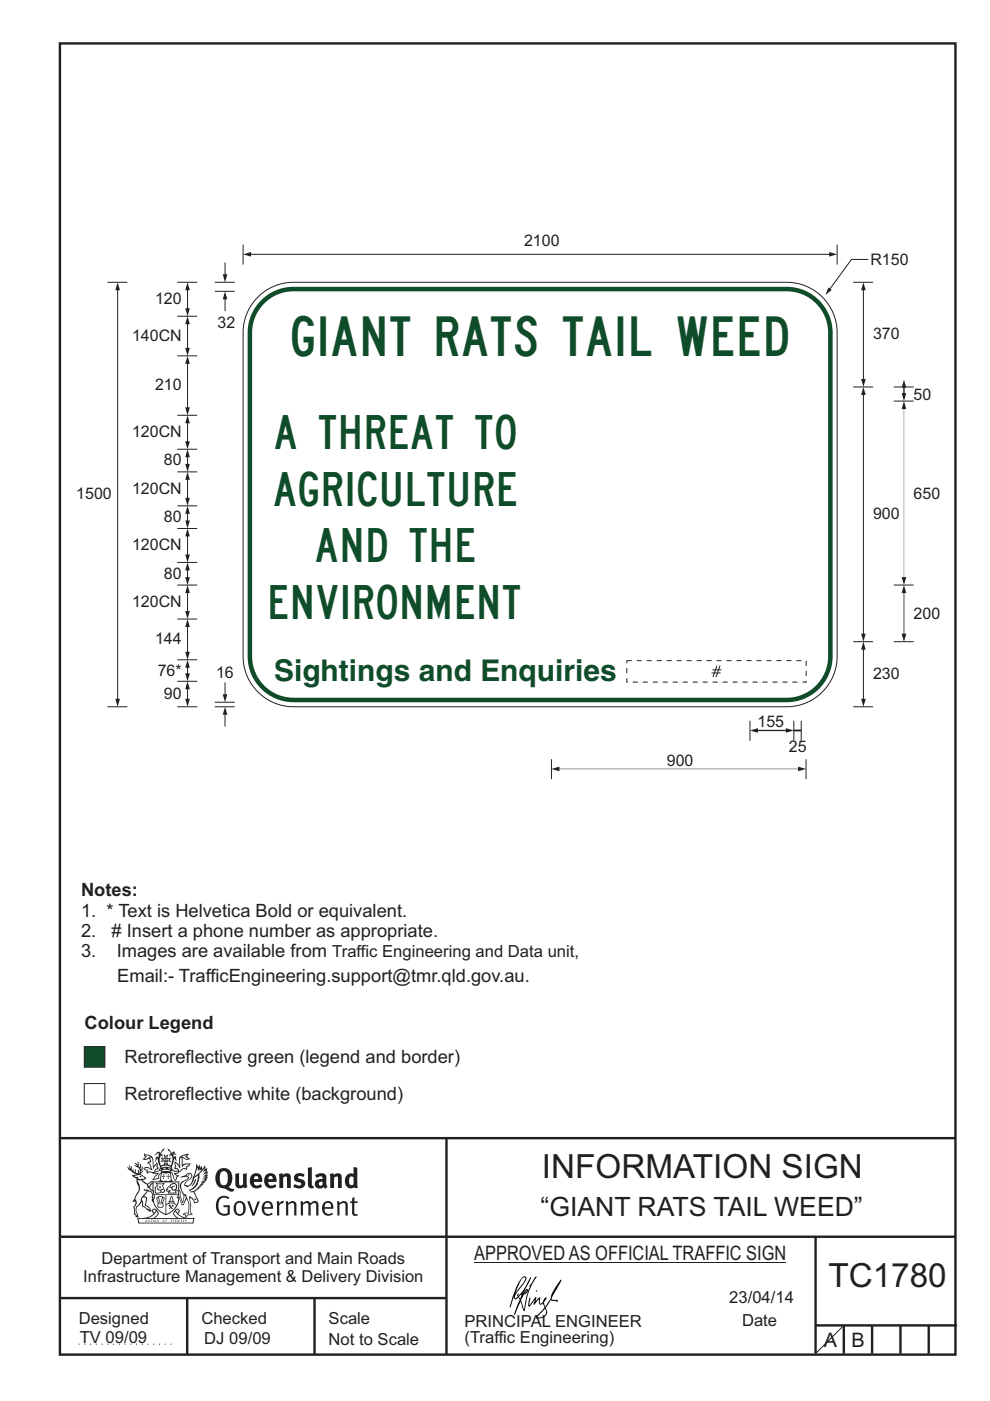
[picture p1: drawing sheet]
<svg xmlns="http://www.w3.org/2000/svg" width="210mm" height="297mm" viewBox="0 0 210 297" stroke-linecap="round" stroke-linejoin="round" font-family="sans-serif">
<g fill="none" stroke="#231f20" stroke-width=".51">
<path d="M12.7 9.2h190v278h-190zM12.7 241.3h189.9M94.7 241.4v45.8M12.7 275.2h82M12.7 262.2h190.1M39.7 275.2v12M66.7 275.2v12M173 262.2v24.8M173 281h30M179 281v6M185 281v6M191 281v6"/>
<path d="M197 281v6"/>
</g>
<g fill="#231f20">
<path d="M47 248.5a2.55 2.55 0 0 0 0 2.7l.3 .1a.81 .81 0 0 0 1-.9v-.6a1.04 1.04 0 0 0-1.1-1.5zM46.3 248.1a1.82 1.82 0 0 1 2.1-.2 1.82 1.82 0 0 1 .9 1.9 2.29 2.29 0 0 1-.8 1.9l.7 .3h.5l-.2 .6a2.87 2.87 0 0 1-2-.7 2.12 2.12 0 0 1-1.7-3.1z" fill-rule="evenodd"/>
<path d="M49.9 248.9l.8-.2v2a.46 .46 0 0 0 .2 .6 .46 .46 0 0 0 .7-.2v-2.2l.7-.2v2.4l.2 .5-.6 .4-.2-.3a1.02 1.02 0 0 1-1.2 .2 1.02 1.02 0 0 1-.6-1.1z" fill-rule="evenodd"/>
<path d="M54 249.5l-.1 .5h.9a.49 .49 0 0 0-.2-.6 .49 .49 0 0 0-.6 .1zM53.4 249.2a1.34 1.34 0 0 1 1.6-.3 1.34 1.34 0 0 1 .6 1.5v.2h-1.7a.77 .77 0 0 0 .5 .8 .77 .77 0 0 0 .9-.3l.3 .4a1.59 1.59 0 0 1-2.1 .2 1.59 1.59 0 0 1-.4-2z" fill-rule="evenodd"/>
<path d="M57 249.5l-.1 .5h.9a.49 .49 0 0 0-.2-.6 .49 .49 0 0 0-.6 .1zM56.4 249.2a1.34 1.34 0 0 1 1.6-.3 1.34 1.34 0 0 1 .7 1.5v.2h-1.8a.77 .77 0 0 0 .5 .8 .77 .77 0 0 0 .9-.3l.3 .4a1.59 1.59 0 0 1-2 .2 1.59 1.59 0 0 1-.5-2z" fill-rule="evenodd"/>
<path d="M59.1 248.9l.8-.2 .1 .4a.95 .95 0 0 1 1-.3 .95 .95 0 0 1 .7 .8v2.3h-.8v-2.3a.46 .46 0 0 0-.8 .1v2.2h-.9z" fill-rule="evenodd"/>
<path d="M62.5 249.1a1.75 1.75 0 0 1 2.1-.1l-.2 .5-.6-.2a.43 .43 0 0 0-.6 .3l.4 .3a1.04 1.04 0 0 1 1.2 1.2 1.04 1.04 0 0 1-1.4 .9l-1.2-.4 .3-.6 1 .4 .4-.4a.88 .88 0 0 0-1-.5l-.4-.2-.1-.4z" fill-rule="evenodd"/>
<path d="M65.3 247.6l.8-.2 .1 3.8 .2 .2 .2 .5a.88 .88 0 0 1-1-.1 .88 .88 0 0 1-.3-1z" fill-rule="evenodd"/>
<path d="M67.8 250.6a.43 .43 0 0 0-.1 .7 .43 .43 0 0 0 .7-.1v-.7zM66.8 249.2a1.7 1.7 0 0 1 2.4 .1v1.8l.3 .4-.4 .5-.5-.3a1.03 1.03 0 0 1-1.7-.2 1.03 1.03 0 0 1 .8-1.5h.7v-.4a.8 .8 0 0 0-1.2 .1z" fill-rule="evenodd"/>
<path d="M69.9 248.9l.8-.2 .1 .4a.95 .95 0 0 1 1-.3 .95 .95 0 0 1 .7 .8v2.3h-.8v-2.3a.46 .46 0 0 0-.8 .1v2.2h-.8z" fill-rule="evenodd"/>
<path d="M74.3 249.5a1.48 1.48 0 0 0 0 1.7l.4 .1 .3-.2v-1.5l-.3-.2zM75 247.4l.8 .2 .1 4.3h-.7l-.1-.2a1.26 1.26 0 0 1-1.4 0 1.26 1.26 0 0 1-.6-1.3 1.29 1.29 0 0 1 .5-1.3 1.29 1.29 0 0 1 1.4-.2z" fill-rule="evenodd"/>
<path d="M46.4 253.9a1.72 1.72 0 0 1 2.2 0l-.2 .3a1.24 1.24 0 0 0-1.4-.1 1.24 1.24 0 0 0-.7 1.3 1.49 1.49 0 0 0 1.3 2l.7-.2v-1.3h-.9l-.1-.4h1.4v2a1.93 1.93 0 0 1-2.2-.1 1.93 1.93 0 0 1-.7-2.2l.2-.7z" fill-rule="evenodd"/>
<path d="M50.3 255.2a1.65 1.65 0 0 0 .3 2.2 .99 .99 0 0 0 1-1.5 .78 .78 0 0 0-.4-.8 .78 .78 0 0 0-.9 .1zM50 254.9a1.33 1.33 0 0 1 1.6-.1 1.33 1.33 0 0 1 .5 1.5 1.31 1.31 0 0 1-1.3 1.5 1.31 1.31 0 0 1-1.3-1.6l.1-.5z" fill-rule="evenodd"/>
<path d="M52.5 254.7l.4-.1 .9 2.6 .8-2.5h.5l-1.1 3h-.5z" fill-rule="evenodd"/>
<path d="M56.2 255.2l-.2 .7h1.4a.7 .7 0 0 0-.3-.8 .7 .7 0 0 0-.9 .1zM55.9 255a1.22 1.22 0 0 1 1.5-.2 1.22 1.22 0 0 1 .5 1.5h-1.9a.93 .93 0 0 0 .5 1 .93 .93 0 0 0 1.2-.2l.1 .3a1.43 1.43 0 0 1-1.7 .1 1.43 1.43 0 0 1-.6-1.7z" fill-rule="evenodd"/>
<path d="M58.7 254.8l.4-.2 .1 .5 .4-.3 .6-.2-.2 .6a.66 .66 0 0 0-.8 .6v1.9h-.4z" fill-rule="evenodd"/>
<path d="M60.6 254.8l.4-.2 .1 .5a.94 .94 0 0 1 1-.4 .94 .94 0 0 1 .8 .7v2.3h-.5l-.1-2.5a.81 .81 0 0 0-1.2 .3v2.2h-.4z" fill-rule="evenodd"/>
<path d="M63.7 254.7l.5-.1 .1 .5 .4-.3a.78 .78 0 0 1 1.1 .3 .9 .9 0 0 1 1-.5 .9 .9 0 0 1 .7 .8v2.3h-.4l-.1-2.5a.67 .67 0 0 0-1.1 .3v2.2h-.5v-2.4l-.4-.2-.7 .4v2.2h-.5z" fill-rule="evenodd"/>
<path d="M69 255.2l-.2 .7h1.4a.7 .7 0 0 0-.3-.8 .7 .7 0 0 0-.9 .1zM68.7 255a1.22 1.22 0 0 1 1.5-.2 1.22 1.22 0 0 1 .5 1.5h-1.9a.93 .93 0 0 0 .5 1 .93 .93 0 0 0 1.2-.2l.1 .3a1.44 1.44 0 0 1-1.7 .1 1.44 1.44 0 0 1-.6-1.7z" fill-rule="evenodd"/>
<path d="M71.4 254.8l.5-.2 .1 .5a.94 .94 0 0 1 1-.4 .94 .94 0 0 1 .7 .7v2.3h-.4l-.1-2.5a.81 .81 0 0 0-1.2 .3v2.2h-.5z" fill-rule="evenodd"/>
<path d="M74.7 254l.5-.2v.9h.7l-.1 .4h-.7l.1 2.2 .1 .1h.5l.1 .3a.75 .75 0 0 1-1.2-.6v-2h-.4v-.4h.4z" fill-rule="evenodd"/>
<path d="M30.8 244.9l1.1 .3-.9 .5h-.4l.5-.5zM31.8 245.5l.2-.1a2.44 2.44 0 0 1 .4 2l.1 .4 .7-1-.1 .6 .3 .3a.57 .57 0 0 0-.6 .8l-1-.2-.5 .2 .1-.5-.7-.2 .6-.2 1 .5 .1-.1-.6-1.3-.2-.1 .5-.1zM30.7 244.5l-.2 .4 .3 .4-.6 .4a1.04 1.04 0 0 0 1.4-.1l.2 .7h-.4l-.2 .4a.94 .94 0 0 1 .9 1.1l-.2-.1a1.16 1.16 0 0 0-1.5-.1l.3 .4 .4 .2 .1 .5 .2 .2v-.2a.94 .94 0 0 1 1.1 .2h.9l-1.2 1.2a1.13 1.13 0 0 0 1.2-.2l.4-.1-.1-.4 .5-.7a.83 .83 0 0 0-.6 1.1l-.3-.1-.7 .3 1.1-1.4-.5 .2-.5-.1 1.3-.5-.2-.2-.8 .4v-.3l.2-.2 .3 .1 .1-.3-.2-.4v-.6l-.2-.3-.6 .9v-.7a1.42 1.42 0 0 0-1.7-1.8z" fill-rule="evenodd"/>
<path d="M38.5 245.3l.5-.3 .7-.1-.6 .3 .8 .5h-.3zM38.3 245.5h.2l.1 2a1.69 1.69 0 0 1 1.5-.7l-.7 .5 .1 .5a1.1 1.1 0 0 0-1.5 .6l-.1-.5-.2-.2h-.5l.2-.4-.2-.7a1.42 1.42 0 0 1 .8 1.1l.2-.1zM37.1 246.2l.1 1-.2 .3v.5l.6-.1 .1 .2a.96 .96 0 0 1-1.1-.1l-.1 .1a1.06 1.06 0 0 0 1.3 .2v.1a.72 .72 0 0 1-1 .2l.3 .5 .6 .3-.4 .1-.1 .7-.3-.4-.3-1.1-.4-.4 .4 .9a1.54 1.54 0 0 0 .6 1.2l.2-.3a.58 .58 0 0 1 .5-.7l.1-.2h-.3l-.4-.3 .9-.5a.93 .93 0 0 1 1.1-.5l.1 .2 .2-.1 .1-.5a.99 .99 0 0 0 .7-.9l-1.3 .1-.4 .3v-1.5l.9 .4 .8-.3h-.3l-.5-.4 .4-.7-.7 .2a1.46 1.46 0 0 0-1.3 2.1v.4l-.2-.4z" fill-rule="evenodd"/>
<path d="M35.6 248.9l.2 .1-.1 .4h.3l-.3 .1v.5l-.1-.6h-.3l.3-.1z" fill-rule="evenodd"/>
<path d="M34.6 248.9l.2 .1-.1 .3 .4 .1h-.4v.6l-.1-.5-.3-.1h.3z" fill-rule="evenodd"/>
<path d="M34.3 248.8a.57 .57 0 0 1 .9 .2 .57 .57 0 0 1 .9-.2l.2 1.4-.2 .1a.57 .57 0 0 1-.9-.1 .69 .69 0 0 1-1.1 0zM34.2 248.1l-.3 2.1-.2 .4h2.9l-.1-.4-.3-2.1h-.2v.3l-.8-.1-.9 .1 .1-.3z" fill-rule="evenodd"/>
<path d="M34.2 252.4a.3 .3 0 0 0 .6 0 .3 .3 0 0 0-.6 0zM33.3 251l.3 .3-.3 .3a.79 .79 0 0 0 0 1.3l.8-.2-.1-.3a.55 .55 0 0 1-.7-.6h.1l.1 .3 .4 .1 .8-.2-.4-.7 .4-.3-.7 .1zM33 250.7l1.1 .2 .9-.2-.4 .7 .4 1.1a.56 .56 0 0 1-.8 .3l-.2 .1a.73 .73 0 0 1-.9 .1 .73 .73 0 0 1-.3-.9v-.4l.5-.4z" fill-rule="evenodd"/>
<path d="M35.6 251.9l.7-.5a.58 .58 0 0 1 1-.1 .58 .58 0 0 1-.5 .9l-.2-.3a.43 .43 0 0 1 .6-.3v-.1a.57 .57 0 0 0-.8 .2l-.2-.1-.3 .2 .4 .1a.55 .55 0 0 0 .9 .5v.5h-1.3l.3-.4-.1-.2-.6 .1 .2-.2-.2-.1zM35.4 251.8l-.1 .2a.39 .39 0 0 0 .2 .7l.3-.1-.2 .5h1.9l-.1-.8a.86 .86 0 0 0-.1-1.4 .86 .86 0 0 0-1.3 .4z" fill-rule="evenodd"/>
<path d="M36 254.8h.8v.2h-.8zM36.4 253.8l.2 .8h-.4zM36.4 253.5l-.3 .5-.1 .6h-.2v.4l-.7 .4 .1 .2a1.48 1.48 0 0 1 2.2 .1l.2-.1-.6-.5v-.5h-.2l-.1-.6z" fill-rule="evenodd"/>
<path d="M35.8 255.4l.3 .1 .2 .3 .3-.2-.2-.2a.38 .38 0 0 1 .4 .5l-.1-.2-.3 .3 .3 .2-.3 .2-.1-.3-.4 .3-.1-.2 .4-.3-.2-.1-.1 .1z" fill-rule="evenodd"/>
<path d="M34.5 254h.2v.2l-.3 .6h-.1zM33.6 255.3h.9v.2a.55 .55 0 0 1-.8 .4v-.2h-.2zM33.4 254h.2l.2 .8h-.2zM33.6 255h.8l.1 .1-.8 .1zM33.8 253.7h.5l-.2 1.1h-.2zM33.3 253.8l-.1 .3 .3 1.2a.48 .48 0 0 0-.1 .5 .48 .48 0 0 0 .4 .3l.6-.1a.49 .49 0 0 0 .2-.7l.3-1.2-.1-.3a1.42 1.42 0 0 0-1.5 0z" fill-rule="evenodd"/>
<path d="M33.6 251.6h.5l.1 .3h-.4z" fill-rule="evenodd"/>
<path d="M41.3 250.1l.3-.2-.2 .9-.6 .7h-.2l.5-.7z" fill-rule="evenodd"/>
<path d="M39.7 249l.3-.2 .5 .2a.88 .88 0 0 1-.6 1.1 1.22 1.22 0 0 0-.8 1.3l.5 .2a.72 .72 0 0 0 .9-.4l.5-.8 .2-.6 .8-.6v.3a2.85 2.85 0 0 1-2 2.8l.1 .1a2.13 2.13 0 0 0 1.9-1.5l-.1-.2a2.01 2.01 0 0 0 .3-1.8l1.2-1.3-.4 1 .7-.5-.7 1 .8-.4-.8 .8 .7-.1-.9 .5 .8-.1-.8 .4h.7l-.8 .3 .3 .2h-.4l.2 .4-.4-.1 .2 .3h-.4l.1 .3h-.1a2.16 2.16 0 0 1-2 1l.1 .2h.4a.76 .76 0 0 1 .7 .7l.5 1.2-.6 .2a1.45 1.45 0 0 0-1.2-1.3l.3 1.8-.1 1.9 .4 .2a1.07 1.07 0 0 0-1.2 .4v-.3l-.5-.2a.87 .87 0 0 1 1-.1l.1-.7a4.4 4.4 0 0 0-.6-3.1l-.1-.3h-.2a2.16 2.16 0 0 1-.7-2.2l.3-.3 1.2-.8a.55 .55 0 0 0-.4-.7zM37.8 252.4a.76 .76 0 0 1 .3 1.1l.6 1.6 .4-1.7 .2 .1a.61 .61 0 0 1-.1 .9l-.3 .9h-.2l-.7-1.6-.3 .1a1.18 1.18 0 0 0 .1-1.4zM41.8 247.5l.2 .8 .3-.6v.6l.3-.5a1.9 1.9 0 0 1-1.1 1.4l-.3 .3zM38.2 249.6l1.4-.1 .2 .1v.3l-.5 .3a1.26 1.26 0 0 0-1 1.9l.2 .7a1.84 1.84 0 0 1 .2 2l-.4-1.3a.96 .96 0 0 0-.4-1.3l-.4 .3a.78 .78 0 0 1-.1 1.3l.2 .2h.4l.4 1.1a.38 .38 0 0 0 .2 .4 .38 .38 0 0 0 .4-.1l.6-1.2a2.94 2.94 0 0 1 .3 2.5v.5l-.8-.1-.3 .4v.2l.4-.1 .1 .4 .2 .1a1.02 1.02 0 0 1 1.3-.5l-.1-.4-.3-.1 .2-1.7-.3-1.4 .1 .1a1.14 1.14 0 0 1 .7 .9 .63 .63 0 0 0 .9-.2 .63 .63 0 0 0-.2-.8l-.6-1.3 .9-.6 .2-.3 .2-.1v-.2h.3l-.1-.3h.4l-.1-.3 .5-.1-.2-.2 .5-.4 .1-.2-.3 .1 .5-.6-.3 .1 .3-.6-.4 .1 .4-.5v-.3l-.3 .2 .1-.6v-.3l-.4 .3-.1-.8-.5 .8-.2-.7-.2 .5-.3-.8-.1 .6-.5-.8-.1 1.4-.7 1.9a1.81 1.81 0 0 1-.9 1.4l-.6-.2a1.75 1.75 0 0 1 1.1-1.2 .75 .75 0 0 0 .1-1.3 .75 .75 0 0 0-1.2 .5z" fill-rule="evenodd"/>
<path d="M41.2 254.2l.3-.1 .1 .3h-.4z" fill-rule="evenodd"/>
<path d="M29.4 258.4h11.6l-.2 .8h-11.3zM31.3 258.2l.5-.1a2.48 2.48 0 0 0 1.4-1.3l.2 .6-.5 .5-.4 .3zM32.5 256.6l.3-.2 .2 .2-.3 .6zM37.2 256.8a2.65 2.65 0 0 0 1.8 1.4h-1.1l-.5-.3-.5-.5zM37.4 256.6l.2-.2 .3 .2-.3 .6zM29.2 258.2l.1 1.2h11.7l.3-1.1-.2-.1a4.1 4.1 0 0 1-3.3-.9l.3-.4-.1-.5a1.06 1.06 0 0 0-1.3 .9l.2 .4 .6 .5h-4.7l.3-.1a.84 .84 0 0 0 .6-.7 .84 .84 0 0 0-.5-.9l-.3-.2-.5 .1-.1 .5 .3 .4a4.2 4.2 0 0 1-3.4 .9z" fill-rule="evenodd"/>
<path d="M31 258.7l.1 .2h-.2zM31 258.6l-.3 .5 .4-.1 .2 .1z" fill-rule="evenodd"/>
<path d="M31.3 258.6h.2v.4a.25 .25 0 0 0 .3-.1 .25 .25 0 0 0-.1-.3h.1a.29 .29 0 0 1 0 .4 .29 .29 0 0 1-.4 0 .29 .29 0 0 1 0-.4z" fill-rule="evenodd"/>
<path d="M32.2 258.6a.22 .22 0 0 1 .3 .2 .22 .22 0 0 1-.3 .2zM32 258.6v.5a.33 .33 0 0 0 .5-.1 .33 .33 0 0 0 0-.4 .33 .33 0 0 0-.5 0z" fill-rule="evenodd"/>
<path d="M32.9 258.7l.1 .2h-.2zM32.9 258.6l-.2 .5 .3-.1 .2 .1z" fill-rule="evenodd"/>
<path d="M33.3 258.6h.2v.2l.3-.2-.2 .2 .2 .3-.3-.2-.1 .2h-.1l.2-.3z" fill-rule="evenodd"/>
<path d="M34.7 258.7l.1 .2h-.2zM34.7 258.6l-.3 .5 .4-.1 .2 .1z" fill-rule="evenodd"/>
<path d="M35 258.6h.4h-.1v.5h-.2l.1-.5z" fill-rule="evenodd"/>
<path d="M36.2 258.6h.3h-.2v.2h.2h-.2l.1 .3h-.2z" fill-rule="evenodd"/>
<path d="M36.7 258.6h.2v.5h-.2z" fill-rule="evenodd"/>
<path d="M37.3 258.6a.22 .22 0 0 1 .3 .2 .22 .22 0 0 1-.3 .2zM37.1 258.6v.5a.33 .33 0 0 0 .5-.1 .33 .33 0 0 0 0-.4 .33 .33 0 0 0-.5 0z" fill-rule="evenodd"/>
<path d="M37.8 258.6h.3h-.1v.2h.1h-.1v.2l.1 .1h-.3z" fill-rule="evenodd"/>
<path d="M38.3 258.6h.3l-.1 .4 .2 .1h-.4z" fill-rule="evenodd"/>
<path d="M38.9 258.6h.2v.5h-.2z" fill-rule="evenodd"/>
<path d="M39.3 258.6h.2l-.2 .1 .2 .2-.1 .2h-.1v-.2l.2 .1z" fill-rule="evenodd"/>
<path d="M34.2 247.4a1.51 1.51 0 0 1 2 .2 2.67 2.67 0 0 0-2.1 0zM35.7 247.6l.4 .2 .1 .2-.4-.1zM34.6 247.7l.4-.1 .2 .2h-.4zM34 247.9l.3 .1-.3 .1zM34.9 246.9l.3-.2 .2 .2zM34.9 245.7h.2v.4h-.2zM35 245.1l.2 .2 .2-.2-.1 .4h-.2zM35.1 246.3h.2l.1 .4-.2-.2-.2 .2zM35.3 245.7h.2v.4h-.2zM34.4 245.7l.3 .1v.2l-.3 .1 .2-.2zM35.7 245.8l.3-.1-.2 .2 .2 .2-.4-.1zM32.7 244.9l1-.5-.1 1-.2-.1-.4 .1-.2 1.1 .5-1 .2 .9a1.84 1.84 0 0 1 .3 1.7l.4 .1a2.48 2.48 0 0 1 2.2 .1l.2-.3-.2-.7 .7-1.7 .4 .6-.2-1-.2-.1-.2 .3v-.9l.6 .4-.6-.7h-.3l-.1 .4-.5-.8-.5-.3 .2 .4 .5 .6-.4 .7 .4-.3a2.06 2.06 0 0 1 0 2.2l-.6-.2-.1-.6 .1-.1 .8 .2-.4-.5 .4-.5-.7 .2-.2-.2 .2-.7-.5 .4-.5-.4 .2 .7-.2 .2-.7-.2 .4 .5-.4 .5 .7-.2 .2 .1-.2 .6-.5 .2a2.02 2.02 0 0 1 0-2.2l.3 .5-.1-.6-.3-.1 .8-1.2-.5 .3-.4 .7-.2-.3a.8 .8 0 0 0-.8 .5z" fill-rule="evenodd"/>
<path d="M29.2 250.1l.3 .2a.61 .61 0 0 1 .8 .3l.3 .2a.8 .8 0 0 1 .6 1l.4 .1 .5 .6a1 1 0 0 1 .5 1l-.1 .7v-.5h-.1a.96 .96 0 0 0-.8-1.3l-.3-.2h-.6l-.1-.1-.2 .1 .2 .3h.5l-1.1 1.4-.2 .9-.4 .6a1.33 1.33 0 0 0-.5 1.8l.2 .5a1.26 1.26 0 0 1-.5-1.4l-.1-.4a1.56 1.56 0 0 0 .4-1.7l-.3 .2 .2-.5a3.2 3.2 0 0 0 .7-3zM30.4 253.9h.4a2.06 2.06 0 0 1-.1 1.6l.7 .5 .4 .5-.6-.2-.8-.6-.1-.9a.51 .51 0 0 1 .1-.9zM28.6 249.3a1.52 1.52 0 0 1 2.1 .6l-1.1 .1-.2-.1-.2-.4-.4 .1zM27.5 247v.8l-.3-.4-.2 .1a3.1 3.1 0 0 0 2 1.5l-1 .1 .5 .6 .5 .1v1.1a1.84 1.84 0 0 1-.2 2.5l-.4 .9-.4 .4 .3 .1 .4-.1 .1 .4-.2 .5-.3 .2 .1 1.8 .2-.1 .2 .6h.2l.4-.1-.1-.5a1.3 1.3 0 0 1-.1-1.6l.8-1.1 .2 1.1 .6 .2 .4 .6 .2-.2 .2 .4 .5-.1a1.85 1.85 0 0 0-1.2-1.3l.1-.3a1.39 1.39 0 0 0 0-1.5h-.5l.5-.6a.66 .66 0 0 1 .9-.4 .66 .66 0 0 1 .3 .9l-.1 .4h.2v.1l-.2 .3 .2 .5 .2-.3a2.24 2.24 0 0 0 .1-2.2 .73 .73 0 0 1-.7-.6 .73 .73 0 0 1 .5-.8l.1-.2a.94 .94 0 0 0-.9 .8 .48 .48 0 0 1-.1-.5 .48 .48 0 0 1 .5-.3l.5-.3a.51 .51 0 0 0-.8 .2l-.5 .3-1-.8 .6-.1 .1-.5-1.1-.7 .5-.4v-.4l-.5 .5 .1-.2a.69 .69 0 0 0 .2-1.1v.5l-.3 .2 .1-1.1-.3-.2 .1 .6-.1 .2-.4-1.2v.6l-.7-.3 .6 .6-.6-.2 .2 .3a1 1 0 0 1 .8 1.5l-.2-.8v.8l-.5-.2-.1-.7-.2 .6-.2-.1v-.6l-.2 .4-.2-.2 .1-.7-.2 .5z" fill-rule="evenodd"/>
<path d="M29.5 249.5l.3-.2 .3 .3z" fill-rule="evenodd"/>
<path d="M32.4 250.5h5.6v2l-.2-.1v-1.7h-5.2v2.5h5.2v-.8l.1 .2-.1 1.1v-.3h-2.5v4a4.1 4.1 0 0 0 2.6-3.6l.1-.1a4 4 0 0 1-2.8 3.9 4.2 4.2 0 0 1-2.8-4.7l.1 1.3 .1-.1a3.8 3.8 0 0 0 2.5 3.3v-4h-2.5l-.2-.9z" fill-rule="evenodd"/>
<circle cx="40" cy="249.1" r=".17"/>
</g>
<path d="M100.6 267.7h66.2M179 281l-6 6" fill="none" stroke="#231f20" stroke-width=".21"/>
<g fill="#000">
<path d="M111.6 273.7l.2-.2-.5 .7zM110.4 274.5l.2 .1-.3 .8-.2-.5zM110.9 270.9h.5a9.3 9.3 0 0 1-2 3.1l-.1 .3 1-2.5zM110.6 271a14.7 14.7 0 0 0-2.2 4.9l-.3 1.2 .1 .1 .8-2.3a.42 .42 0 0 0 .2 .6 .42 .42 0 0 0 .6-.3l.2-.1 .2 .5-1.1 3.2h.2l1.1-2.9 .6 1.9 .2 .2 .2-.5a13.5 13.5 0 0 1 2-6.2l.4-.5-.1-.2-1.6 2.1 .4-.1a14.9 14.9 0 0 0-1.3 5.1l-.4-1.1a1.39 1.39 0 0 1 .2-1.9l.1-.2a.92 .92 0 0 0 .8-1.2 .75 .75 0 0 0-.8 .7l-.1 .2 1.6-3.4h-.1l-.4 .7a10.5 10.5 0 0 1-2.2 3.3l.2-.5a.32 .32 0 0 0-.4 .2 .32 .32 0 0 0 .1 .4l-.5 .4a3.2 3.2 0 0 1 1.1-2.3l.5-.6a2.49 2.49 0 0 0 .7-1.6l-.4-.2z" fill-rule="evenodd"/>
<path d="M113.7 273.6l.3 .2h-.3z" fill-rule="evenodd"/>
<path d="M115.6 277.5a1.15 1.15 0 0 1 .1 1.3 1.15 1.15 0 0 1-1.2 .5l-.6 .1zM112.2 275.2l-.2 1.6 .2 .2 1.2-1.5-.2 1.1 1.1-1.1a.94 .94 0 0 0 .4 1.1l.5-.3 .3 .9-1.2 1.3a.98 .98 0 0 0-.5 1 1.9 1.9 0 0 0 2.3-1.3l-.1-.2a1.02 1.02 0 0 1 .2-1.4l.6-1 1.5 .3-.2-.4v.2l-1.1-.1v-.3l2-3.6 .1-.2-.2-.2-1.7 2.8a6.6 6.6 0 0 1-1.6 2.9l-.1-.2a1.01 1.01 0 0 1 .4-1.4l.1-.2-.3-.1-.4 .4-.1 .5-.6 .4-.1-.4 .1-.9-.2-.1-.9 1 .3-1h-.2l-1.4 1.8 .3-1.5v-.1z" fill-rule="evenodd"/>
</g>
<path d="M16.7 285h20.3" fill="none" stroke="#231f20" stroke-width=".21" stroke-dasharray=".2 1" stroke-linecap="butt"/>
<path d="M17.9 221.9h4.3v4.4h-4.3z" fill-rule="evenodd" fill="#0f4d2a" stroke="#231f20" stroke-width=".21"/>
<path d="M17.9 229.7h4.3v4.4h-4.3z" fill-rule="evenodd" fill="#fff" stroke="#231f20" stroke-width=".21"/>
<path d="M54.3 63.4a10.7 10.7 0 0 1 7.9-3.6h104.7a10.7 10.7 0 0 1 10.7 10.7v68.7a10.7 10.7 0 0 1-10.7 10.6h-104.7a10.7 10.7 0 0 1-10.6-10.6v-68.7a10.6 10.6 0 0 1 2.7-7.1z" fill="none" stroke="#231f20" stroke-width=".21"/>
<path d="M55.8 63.3a9.7 9.7 0 0 1 6.4-2.5h104.7a9.7 9.7 0 0 1 9.7 9.7v68.7a9.7 9.7 0 0 1-9.7 9.7h-104.7a9.7 9.7 0 0 1-9.7-9.7v-68.7a9.7 9.7 0 0 1 3.3-7.2z" fill-rule="evenodd" fill="#0f4d2a"/>
<path d="M56.1 64.3a8.7 8.7 0 0 1 6.1-2.5h104.7a8.8 8.8 0 0 1 8.7 8.7v68.7a8.8 8.8 0 0 1-8.7 8.7h-104.7a8.8 8.8 0 0 1-8.7-8.7v-68.7a8.7 8.7 0 0 1 2.6-6.2z" fill-rule="evenodd" fill="#fff"/>
<path d="M184.2 55h-3.6l-4.6 6.3" fill="none" stroke="#231f20" stroke-width=".21"/>
<path d="M175.7 60.9l.7 .6-1.3 1z" fill="#231f20"/>
<path d="M53.1 53.9h122.9M177.6 51.9v4.2" fill="none" stroke="#231f20" stroke-width=".21"/>
<g fill="#231f20">
<path d="M51.6 53.9l1.7-.5v1z"/>
<path d="M175.9 53.4l1.7 .5-1.7 .5z"/>
</g>
<path d="M132.9 140.1h38.1v4.5h-38.1z" fill="none" stroke="#231f20" stroke-width=".21" stroke-dasharray="1.1 1.1" stroke-linecap="butt"/>
<path d="M151.1 141.9v.2h.5l-.1 .5h-.6v.2h.5l-.3 .8h.2l.3-.8h.4l-.2 .8h.2l.3-.8h.5l.1-.2h-.6l.2-.5h.5l.1-.2h-.5l.2-.8h-.2l-.3 .8h-.4l.3-.8h-.3l-.2 .8zM151.8 142.1h.5l-.2 .5h-.4z" fill="#231f20"/>
<path d="M159.1 86.8h9.3v39h-9.3z" fill="none" stroke="#fff" stroke-width=".48"/>
<path d="M51.6 51.9v4.2M183.1 137.6v10.7M181 149.8h4.2" fill="none" stroke="#231f20" stroke-width=".21"/>
<g fill="#231f20">
<path d="M182.6 148.2h1l-.5 1.6z"/>
<path d="M183.1 136l.5 1.7h-1z"/>
</g>
<path d="M37.6 149.8h4.2M37.6 144.4h4.2M39.8 146v2.3" fill="none" stroke="#231f20" stroke-width=".21"/>
<g fill="#231f20">
<path d="M39.8 144.4l.5 1.7h-1z"/>
<path d="M39.3 148.2h1l-.5 1.6z"/>
</g>
<path d="M183.1 83.6v50.9M181 136h4.2" fill="none" stroke="#231f20" stroke-width=".21"/>
<g fill="#231f20">
<path d="M183.1 82l.5 1.7h-1z"/>
<path d="M182.6 134.4h1l-.5 1.6z"/>
</g>
<path d="M183.1 61.4v19.1M181 82h4.2" fill="none" stroke="#231f20" stroke-width=".21"/>
<g fill="#231f20">
<path d="M183.1 59.8l.5 1.7h-1z"/>
<path d="M182.6 80.4h1l-.5 1.6z"/>
</g>
<path d="M181 59.8h4.2M191.7 86.6v35.9M189.6 124h4.2" fill="none" stroke="#231f20" stroke-width=".21"/>
<g fill="#231f20">
<path d="M191.7 85l.5 1.7h-1z"/>
<path d="M191.2 122.3h1l-.5 1.7z"/>
</g>
<path d="M189.6 85h4.2M166.8 154.9h-6.2M168.4 152.8v4.2" fill="none" stroke="#231f20" stroke-width=".21"/>
<g fill="#231f20">
<path d="M159.1 154.9l1.7-.5v1z"/>
<path d="M166.7 154.4l1.7 .5-1.7 .5z"/>
</g>
<path d="M159.1 152.8v4.2M169.4 163h-50.9M171 161v4.2" fill="none" stroke="#231f20" stroke-width=".21"/>
<g fill="#231f20">
<path d="M117 163l1.7-.5v1z"/>
<path d="M169.3 162.5l1.7 .5-1.7 .5z"/>
</g>
<path d="M45.6 149.8h4.2M47.7 151.4v2.6M117 161v4.2" fill="none" stroke="#231f20" stroke-width=".21"/>
<path d="M47.7 149.8l.5 1.7h-1z" fill="#231f20"/>
<path d="M45.6 148.9h4.2M47.7 144.7v2.6" fill="none" stroke="#231f20" stroke-width=".21"/>
<path d="M47.2 147.2h1l-.5 1.7z" fill="#231f20"/>
<path d="M45.6 61.8h4.2M47.7 63.3v2.7" fill="none" stroke="#231f20" stroke-width=".21"/>
<path d="M47.7 61.8l.5 1.7h-1z" fill="#231f20"/>
<path d="M45.6 59.8h4.2M47.7 55.6v2.7" fill="none" stroke="#231f20" stroke-width=".21"/>
<path d="M47.2 58.2h1l-.5 1.6z" fill="#231f20"/>
<path d="M39.8 141.4v1.5" fill="none" stroke="#231f20" stroke-width=".21"/>
<g fill="#231f20">
<path d="M39.8 139.9l.5 1.7h-1z"/>
<path d="M39.3 142.8h1l-.5 1.6z"/>
</g>
<path d="M37.6 139.9h4.2M39.8 132.8v5.5" fill="none" stroke="#231f20" stroke-width=".21"/>
<g fill="#231f20">
<path d="M39.8 131.2l.5 1.7h-1z"/>
<path d="M39.3 138.2h1l-.5 1.7z"/>
</g>
<path d="M37.6 131.2h4.2M39.8 125.6v4.1" fill="none" stroke="#231f20" stroke-width=".21"/>
<g fill="#231f20">
<path d="M39.8 124l.5 1.7h-1z"/>
<path d="M39.3 129.6h1l-.5 1.6z"/>
</g>
<path d="M37.6 124h4.2M39.8 120.8v1.7" fill="none" stroke="#231f20" stroke-width=".21"/>
<g fill="#231f20">
<path d="M39.8 119.2l.5 1.7h-1z"/>
<path d="M39.3 122.4h1l-.5 1.6z"/>
</g>
<path d="M37.6 119.2h4.2M39.8 113.6v4.1" fill="none" stroke="#231f20" stroke-width=".21"/>
<g fill="#231f20">
<path d="M39.8 112l.5 1.7h-1z"/>
<path d="M39.3 117.6h1l-.5 1.6z"/>
</g>
<path d="M37.6 112h4.2M39.8 108.8v1.7" fill="none" stroke="#231f20" stroke-width=".21"/>
<g fill="#231f20">
<path d="M39.8 107.2l.5 1.7h-1z"/>
<path d="M39.3 110.4h1l-.5 1.6z"/>
</g>
<path d="M37.6 107.2h4.2M39.8 101.6v4.1" fill="none" stroke="#231f20" stroke-width=".21"/>
<g fill="#231f20">
<path d="M39.8 100l.5 1.7h-1z"/>
<path d="M39.3 105.6h1l-.5 1.6z"/>
</g>
<path d="M39.8 96.8v1.7M37.6 100h4.2" fill="none" stroke="#231f20" stroke-width=".21"/>
<g fill="#231f20">
<path d="M39.8 95.2l.5 1.7h-1z"/>
<path d="M39.3 98.4h1l-.5 1.6z"/>
</g>
<path d="M37.6 95.2h4.2M39.8 89.6v4.1" fill="none" stroke="#231f20" stroke-width=".21"/>
<g fill="#231f20">
<path d="M39.8 88l.5 1.7h-1z"/>
<path d="M39.3 93.6h1l-.5 1.6z"/>
</g>
<path d="M37.6 67h4.2M39.8 61.4v4.1M37.6 88h4.2" fill="none" stroke="#231f20" stroke-width=".21"/>
<g fill="#231f20">
<path d="M39.8 59.8l.5 1.7h-1z"/>
<path d="M39.3 65.4h1l-.5 1.6z"/>
</g>
<path d="M37.6 59.8h4.2M39.8 68.6v5.3" fill="none" stroke="#231f20" stroke-width=".21"/>
<g fill="#231f20">
<path d="M39.8 67l.5 1.7h-1z"/>
<path d="M39.3 73.8h1l-.5 1.6z"/>
</g>
<path d="M39.8 77v9.5" fill="none" stroke="#231f20" stroke-width=".21"/>
<g fill="#231f20">
<path d="M39.8 75.4l.5 1.7h-1z"/>
<path d="M39.3 86.4h1l-.5 1.6z"/>
</g>
<path d="M22.8 59.8h4.2M25 61.4v86.9M37.6 75.4h4.2M22.8 149.8h4.2" fill="none" stroke="#231f20" stroke-width=".21"/>
<g fill="#231f20">
<path d="M25 59.8l.4 1.7h-.9z"/>
<path d="M24.5 148.2h.9l-.4 1.6z"/>
</g>
<path d="M189.6 136h4.2M191.7 125.6v8.9M168.4 154.9h1.5M169.9 152.8v4.2" fill="none" stroke="#231f20" stroke-width=".21"/>
<g fill="#231f20">
<path d="M191.2 134.4h1l-.5 1.6z"/>
<path d="M191.7 124l.5 1.7h-1z"/>
</g>
<path d="M189.6 82h4.2M191.7 82v1.5" fill="none" stroke="#231f20" stroke-width=".21"/>
<g fill="#231f20">
<path d="M191.2 83.3h1l-.5 1.7z"/>
<path d="M191.7 80.5l.5 1.7h-1z"/>
</g>
<text font-size="8.4" fill="#0f4d2a" x="62" y="75.4">GIANT RATS TAIL WEED</text>
<g font-size="7.2" fill="#0f4d2a">
<text x="58.3" y="95.2">A THREAT TO</text>
<text x="58.3" y="107.2">AGRICULTURE</text>
<text x="67.1" y="119.2">AND THE</text>
<text x="57.4" y="131.2">ENVIRONMENT</text>
</g>
<g font-size="7.1" fill="#231f20">
<text x="115" y="249.8">INFORMATION SIGN</text>
<text x="175.7" y="272.9">TC1780</text>
</g>
<text font-size="6.3" fill="#0f4d2a" x="58.1" y="144.4">Sightings and Enquiries</text>
<text font-size="5.6" fill="#231f20" x="114.6" y="257.8">“GIANT RATS TAIL WEED”</text>
<g font-size="4.2" fill="#231f20">
<text x="100.6" y="267.2">APPROVED AS OFFICIAL TRAFFIC SIGN</text>
<text x="174.7" y="285.6">A</text>
<text x="180.6" y="285.6">B</text>
</g>
<g font-size="3.9" fill="#231f20">
<text x="17.2" y="190">Notes:</text>
<text x="17.2" y="194.3">1. * Text is Helvetica Bold or equivalent.</text>
<text x="17.2" y="198.7">2.</text>
<text x="17.2" y="203">3.</text>
<text x="23.7" y="198.7"># Insert a phone number as appropriate.</text>
<text x="24.7" y="203">Images are available from Traffic Engineering and Data unit,</text>
<text x="24.9" y="208.2">Email:- TrafficEngineering.support@tmr.qld.gov.au.</text>
<text x="17.9" y="218.1">Colour Legend</text>
<text x="26.4" y="225.3">Retroreflective green (legend and border)</text>
<text x="26.4" y="233.2">Retroreflective white (background)</text>
</g>
<g font-size="3.5" fill="#231f20">
<text x="21.5" y="267.9">Department of Transport and Main Roads</text>
<text x="17.7" y="271.8">Infrastructure Management &amp; Delivery Division</text>
<text x="16.7" y="280.7">Designed</text>
<text x="42.7" y="280.7">Checked</text>
<text x="69.7" y="280.7">Scale</text>
<text x="98.5" y="281.4">PRINCIPAL ENGINEER</text>
<text x="154.7" y="276.2">23/04/14</text>
<text x="157.4" y="281.2">Date</text>
<text x="16.9" y="284.8">TV 09/09</text>
<text x="43.3" y="284.9">DJ 09/09</text>
<text x="69.7" y="285.2">Not to Scale</text>
<text x="98.5" y="284.8">(Traffic Engineering)</text>
</g>
<g font-size="3.4" fill="#231f20">
<text x="111.2" y="52.1">2100</text>
<text x="184.6" y="56.3">R150</text>
<text x="32.9" y="64.5">120</text>
<text x="46.1" y="69.4">32</text>
<text x="185.2" y="72">370</text>
<text x="28" y="72.3">140CN</text>
<text x="32.9" y="82.8">210</text>
<text x="193.8" y="84.7">50</text>
<text x="28" y="92.7">120CN</text>
<text x="34.8" y="98.7">80</text>
<text x="16.2" y="105.9">1500</text>
<text x="28" y="104.7">120CN</text>
<text x="193.8" y="105.7">650</text>
<text x="34.8" y="110.7">80</text>
<text x="185.2" y="110.1">900</text>
<text x="28" y="116.7">120CN</text>
<text x="34.8" y="122.7">80</text>
<text x="28" y="128.7">120CN</text>
<text x="193.8" y="131.2">200</text>
<text x="32.9" y="136.6">144</text>
<text x="33.5" y="143.2">76*</text>
<text x="45.8" y="143.8">16</text>
<text x="185.2" y="144">230</text>
<text x="34.8" y="148.2">90</text>
<text x="160.7" y="154.1">155</text>
<text x="167.3" y="159.5">25</text>
<text x="141.4" y="162.4">900</text>
</g>
</svg>
